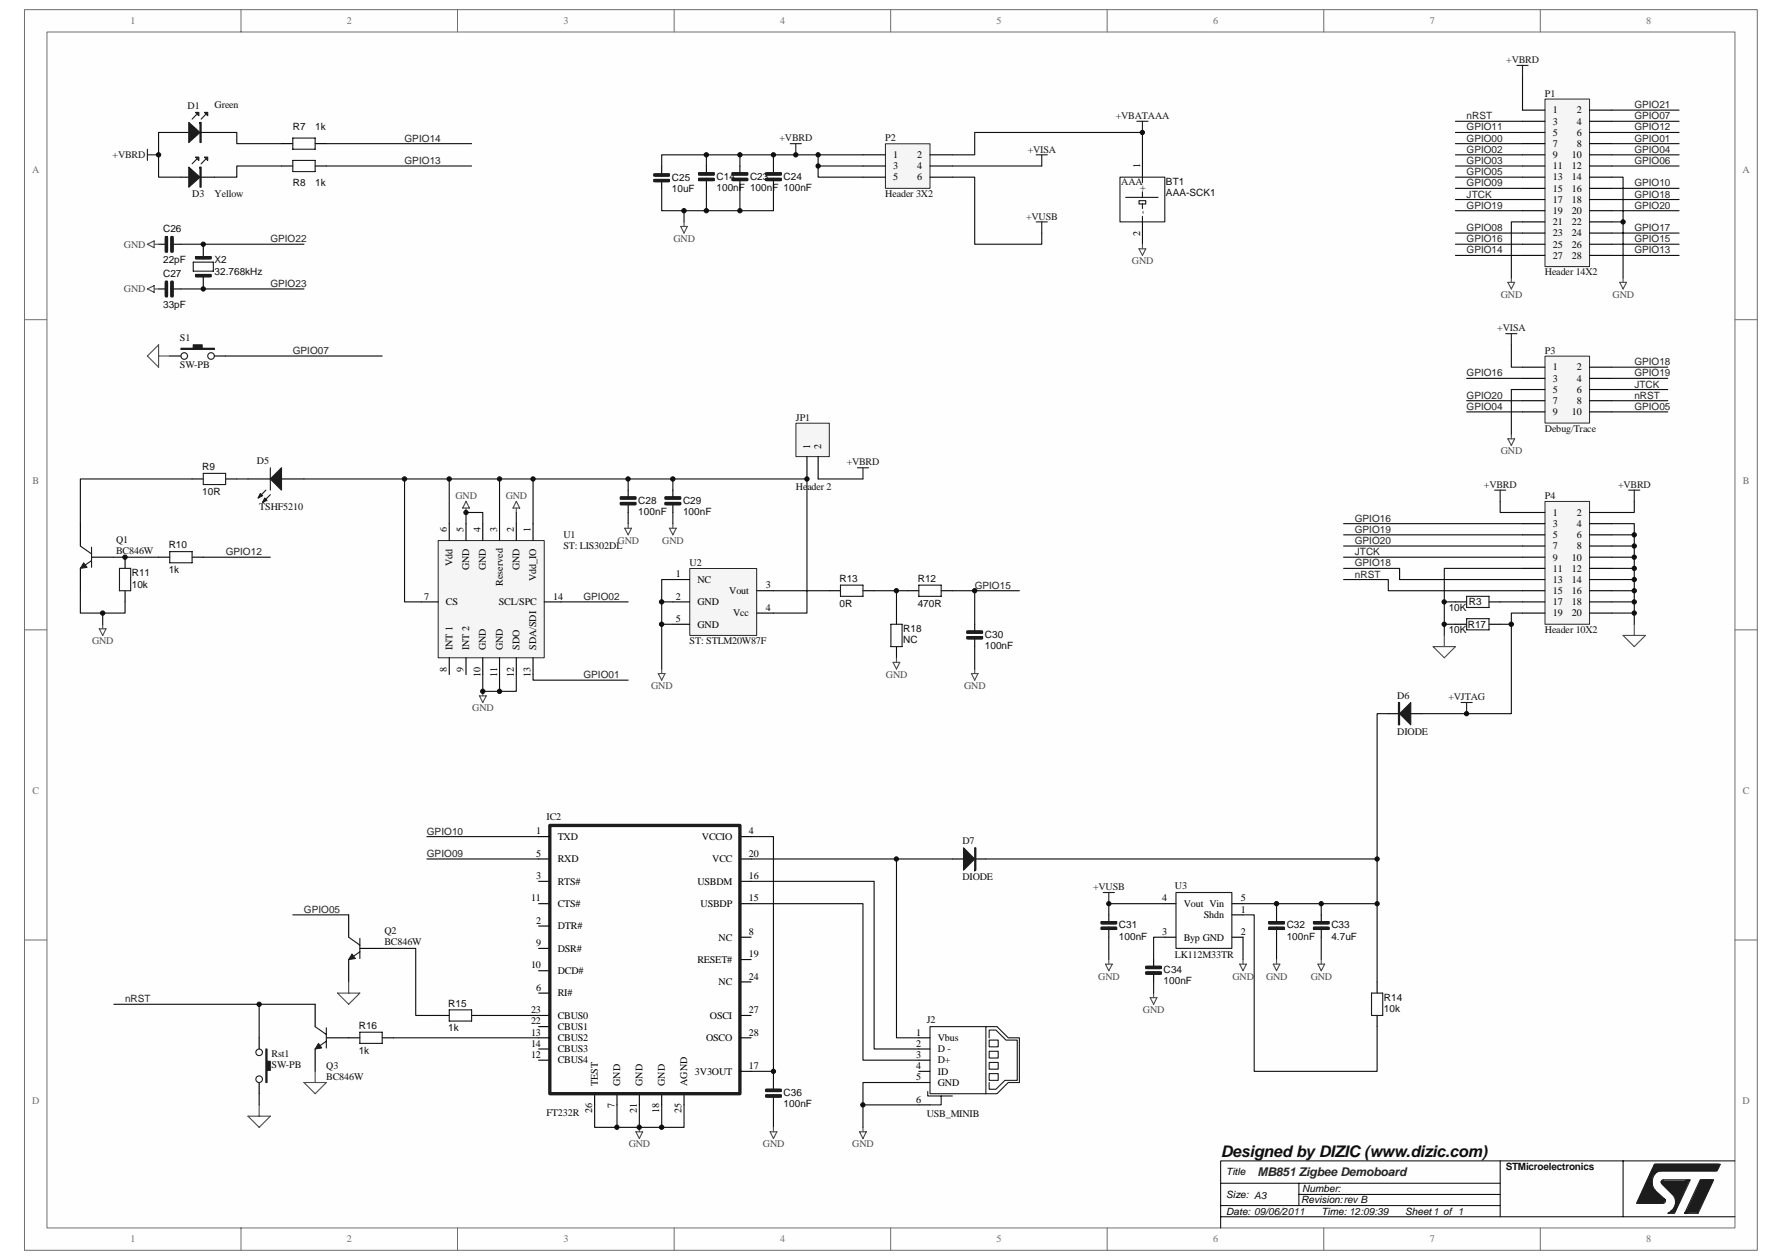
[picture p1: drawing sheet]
<svg xmlns="http://www.w3.org/2000/svg" width="297mm" height="210mm" viewBox="0 0 297 210" stroke-linecap="round" stroke-linejoin="round" font-family="sans-serif">
<path d="M4.1 1.6h288.8v206.8h-288.8z" fill="#fefefe"/>
<path d="M4.1 1.6h288.8v206.8h-288.8z" fill="none" stroke="#6e6e6e" stroke-width=".17"/>
<path d="M7.8 5.4h281.4v199.2h-281.4z" fill="#fefefe"/>
<g fill="none" stroke="#6e6e6e" stroke-width=".17">
<path d="M7.8 5.3h281.4v199.3h-281.4zM40.2 1.6v3.7M76.3 1.6v3.7M112.4 1.6v3.7M148.5 1.6v3.7M184.5 1.6v3.7M220.7 1.6v3.7M256.7 1.6v3.7M4.1 53.3h3.7M289.2 53.3h3.7M4.1 105h3.7M289.2 105h3.7"/>
<path d="M4.1 156.7h3.7M289.2 156.7h3.7M40.2 204.6v3.8M76.3 204.6v3.8M112.4 204.6v3.8M148.5 204.6v3.8M184.5 204.6v3.8M220.7 204.6v3.8M256.7 204.6v3.8"/>
</g>
<path d="M203.5 197.2h46.6M216.5 197.2v3.7M216.5 199.1h33.6M250.1 193.5v9.3M270.5 193.5v9.3M289.2 193.5h-85.7v11.1M203.5 200.9h46.6M203.5 202.8h85.7" fill="none" stroke="#000" stroke-width=".17"/>
<g fill="none" stroke="#1c1c1c" stroke-width=".19">
<path d="M32.8 19.1l-.8 .8M34.3 19.1l-.8 .8M27.6 39.4h.3v2.6h-.3zM28.5 39.4h.3v2.6h-.3zM32.8 26.5l-.8 .8M34.3 26.5l-.8 .8M48.8 23h3.7v1.9h-3.7zM48.8 26.7h3.7v1.9h-3.7zM109 29.9h2.6v.4h-2.6zM109 29h2.6v.3h-2.6zM116.4 28.8h2.7v.4h-2.7zM116.4 29.7h2.7v.4h-2.7z"/>
<path d="M122 28.8h2.6v.4h-2.6zM122 29.7h2.6v.4h-2.6zM127.6 28.8h2.6v.4h-2.6zM127.6 29.7h2.6v.4h-2.6zM27.6 46.9h.3v2.6h-.3zM28.5 46.9h.3v2.6h-.3zM32.2 43.7h3.4v1.5h-3.4zM32.6 45.7h2.6v.4h-2.6zM32.6 42.8h2.6v.3h-2.6zM32.8 42.9h2.2M32.8 45.9h2.2M33.9 42.6v.3"/>
<path d="M33.9 45.9v.4M275.8 198.3l1.8 1.7M275.9 198.3a1.93 1.93 0 0 1 1-3.2h9.3l.6-1.1h-11l-3 6.5h4.5a.38 .38 0 0 0 .3-.3 .38 .38 0 0 0-.2-.4M277.1 197.4l1.7 1.7a1.8 1.8 0 0 1-.3 2.7M277.1 197.3a.37 .37 0 0 1-.2-.4 .37 .37 0 0 1 .4-.3h4.4l-2.6 5.6h-1.1l.6-.4M281.2 196.6l-1 .6M281.6 196.6l-.2 .4v-.4l-.2 .2M278.9 201.8l.6-1.3h.2l-.6 1.3-.5 .2 .3-.3 .4-1 .6-.4-.8 1.7h-.7M280.8 202.2h2.2l2.6-5.6h-2.2l-2.6 5.6 .4-.4v.4M281.2 201.8l-.2 .4M282.8 201.8l.2 .4"/>
<circle cx="30.7" cy="59.3" r=".55"/>
<circle cx="35.2" cy="59.3" r=".55"/>
<circle cx="43.2" cy="175.4" r=".55"/>
<circle cx="43.2" cy="179.9" r=".55"/>
</g>
<g fill="none" stroke="#1c1c1c" stroke-width=".56">
<path d="M27.7 39.6v2.2M28.7 39.6v2.2M109.2 30.1h2.2M109.2 29.2h2.2M116.6 29h2.3M116.6 29.9h2.3M122.2 29h2.3M122.2 29.9h2.3M127.8 29h2.2M127.8 29.9h2.2M27.7 47.1v2.2M28.7 47.1v2.2"/>
<path d="M32.8 45.9h2.2M32.8 42.9h2.2M274.8 199.1l-.3 .5h1.3l-.8-.5-.2-1-.9 1.9h3l-1.7-1.1-.4-1.7-1.3 3M276.5 194.8l-.9 .7M277.3 197h3.9l-1.5 3.3h-.2v-.7l-.2-.4-2.2-2.2 .9 .4h2.6l-.7 1.8v.4l-.4-.7-1.1-1.2h1.8l-.3 1-1-.6h1M283.6 196.8h1.7l-2.5 5h-1.4zM283.6 197h1.1l-2 4.5h-.8l2.1-4.1h.3l-2 4.1M286 194.6h-10.2l.2-.4h10.4l-.4 .7h-10.4l-2.4 5.4h3.9l.2-.1v-.2l-1.7-1.5-.6-1h.2v-1.4l.4-.8 .5-.4"/>
</g>
<g fill="none" stroke="#0e0e0e" stroke-width=".19">
<path d="M30.2 22.1h-3.8v7.4h3.8M35.7 22.1h3.8v1.8h7.4M46.9 27.7h-7.4v1.8h-3.8M54.4 27.7h24.2M54.4 23.9h24.2M110.3 27.7v-1.9h18.6v1.9M110.3 31.4v3.7h13M114 35.1v1.9M117.7 25.8v1.9M117.7 31.4v3.7M123.3 31.4v3.7h5.6v-3.7M123.3 25.8v1.9"/>
<path d="M190.4 38.8v1.9M30.2 48.2h20.5M30.2 40.7h20.5M43.2 182.3v1.8"/>
</g>
<path d="M113.5 37.7h1.1l-.6 1.1zM114 37v.7M24.6 40.7l1.1-.5v1.1zM24.6 48.2l1.1-.6v1.1zM25.7 40.7h.7M25.7 48.2h.7M189.9 41.5h1.1l-.6 1.1zM190.4 40.7v.8M41.3 186h3.8l-1.9 1.9zM43.2 184.1v1.9" fill="none" stroke="#4c4c4c" stroke-width=".19"/>
<g fill="none" stroke="#000" stroke-width=".19">
<path d="M30.2 29.5h1.3M30.2 22.1h1.3M33.5 29.5h2.2M33.5 22.1h2.2M46.9 23.9h1.9M46.9 27.7h1.9M52.5 23.9h1.9M52.5 27.7h1.9M110.3 27.7v1.3M110.3 30.3v1.1M117.7 27.7v1.1M117.7 30.1v1.3"/>
<path d="M123.3 27.7v1.1M123.3 30.1v1.3M128.9 27.7v1.1M128.9 30.1v1.3M26.4 40.7h1.2M26.4 48.2h1.2M28.3 59.3h1.9M28.8 40.7h1.4M28.8 48.2h1.4M33.9 40.7v1.9M33.9 46.3v1.9M35.7 59.3h1.9"/>
<path d="M43.2 173v1.8M43.2 180.4v1.9"/>
</g>
<g fill="#1c1c1c" stroke="#1c1c1c" stroke-width=".19">
<path d="M31.5 27.9l1.8 1.6-1.8 1.7z"/>
<path d="M34.1 26.2h.5v.5z"/>
<path d="M32.6 26.2h.5v.5z"/>
<path d="M31.5 20.4l1.8 1.7-1.8 1.6z"/>
<path d="M34.1 18.7h.5v.6z"/>
<path d="M32.6 18.7h.5v.6z"/>
<path d="M44.3 174.8h.2v2.1h.6v1.5h-.6v2h-.2z" fill-rule="evenodd"/>
<path d="M30.2 58h2v-.5h1.5v.5h2v.2h-5.5z" fill-rule="evenodd"/>
<path d="M33.3 27.9h.2v3.3h-.2z" fill-rule="evenodd"/>
<path d="M33.3 20.4h.2v3.3h-.2z" fill-rule="evenodd"/>
</g>
<path d="M115 94.8h11.1v11.1h-11.1z" fill="#f5f5f5"/>
<path d="M115 94.7h11.1v11.2h-11.1z" fill="none" stroke="#262626" stroke-width=".17"/>
<path d="M112.2 96.6h2.8M126.1 98.4h2.8M112.2 100.3h2.8M112.2 104h2.8M126.1 102.2h2.8" fill="none" stroke="#000" stroke-width=".19"/>
<path d="M73.1 90.1h17.6v19.5h-17.6z" fill="#f5f5f5"/>
<path d="M73 90.1h17.7v19.5h-17.7z" fill="none" stroke="#262626" stroke-width=".17"/>
<g fill="none" stroke="#000" stroke-width=".19">
<path d="M74.9 87.3v2.8M77.7 87.3v2.8M80.5 87.3v2.8M83.3 87.3v2.8M86.1 87.3v2.8M88.9 87.3v2.8M70.2 100.3h2.8M74.9 109.6v2.8M77.7 109.6v2.8M80.5 109.6v2.8M83.3 109.6v2.8M86.1 109.6v2.8"/>
<path d="M88.9 109.6v2.8M90.7 100.3h2.8"/>
</g>
<path d="M77.7 83.5l.5 1.2h-1.1zM77.7 84.7v.7M86.1 83.5l.5 1.2h-1.1zM86.1 84.7v.7M79.9 116h1.1l-.5 1.1zM80.5 115.2v.8M109.7 112.2h1.1l-.5 1.1zM110.3 111.5v.7" fill="none" stroke="#4c4c4c" stroke-width=".19"/>
<path d="M77.7 87.3v-1.9h2.8v1.9M86.1 85.4v1.9M112.2 96.6h-1.9v14.9M80.5 112.4v2.8h2.8v-2.8M110.3 100.3h1.9M110.3 104h1.9" fill="none" stroke="#0e0e0e" stroke-width=".19"/>
<path d="M132.7 70.5h5.5v5.6h-5.5z" fill="#f5f5f5"/>
<path d="M132.7 70.5h5.5v5.6h-5.5z" fill="none" stroke="#262626" stroke-width=".17"/>
<path d="M134.5 76.1v3.7M136.4 76.1v3.7M104.7 81.7v1.1M104.7 84.1v1.3M112.2 81.7v1.1M112.2 84.1v1.3M151.3 98.4h1.9M156.9 98.4h1.8M162.5 104v1.2M162.5 106.5v1.3" fill="none" stroke="#000" stroke-width=".19"/>
<g fill="none" stroke="#0e0e0e" stroke-width=".19">
<path d="M242.6 22.1h11.2M242.6 23.9h11.2M242.6 25.8h11.2M242.6 29.5h11.2M242.6 31.4h11.2M242.6 33.3h11.2M242.6 35.1h11.2M242.6 38.8h11.2M268.7 29.5h1.8v7.5M268.7 37h1.8v9.3M268.7 22.1h11.2M268.7 23.9h11.2"/>
<path d="M268.7 25.8h11.2M268.7 31.4h11.2M268.7 33.3h11.2M268.7 35.1h11.2M268.7 38.8h11.2M268.7 20.2h11.2M268.7 27.7h11.2M37.6 59.3h26.1M242.6 40.7h11.2M242.6 42.6h11.2M268.7 40.7h11.2M268.7 42.6h11.2"/>
<path d="M74.9 79.8h-7.5v20.5h2.8M88.9 79.8h45.6v22.4h-5.6M104.7 79.8v1.9M112.2 79.8v1.9M136.4 79.8h7.4M104.7 85.4v1.9M112.2 85.4v1.9M128.9 98.4h9.3M158.7 98.4h3.8v5.6M162.5 98.4h7.4M93.5 100.3h11.2M162.5 107.8v3.7"/>
</g>
<path d="M103.4 82.8h2.6v.4h-2.6zM103.4 83.7h2.6v.4h-2.6zM110.8 82.8h2.7v.4h-2.7zM110.8 83.7h2.7v.4h-2.7zM153.2 97.5h3.7v1.9h-3.7zM161.2 105.2h2.6v.3h-2.6zM161.2 106.1h2.6v.4h-2.6z" fill="none" stroke="#1c1c1c" stroke-width=".19"/>
<path d="M103.6 83h2.2M103.6 83.9h2.2M111 83h2.3M111 83.9h2.3M161.4 105.3h2.2M161.4 106.3h2.2" fill="none" stroke="#1c1c1c" stroke-width=".56"/>
<path d="M26.4 57.5v3.7l-1.8-1.9zM26.4 59.3h1.9M251.4 47.1h1.1l-.6 1.1zM251.9 46.3v.8M270 47.1h1.1l-.6 1.1zM270.5 46.3v.8M104.1 88h1.2l-.6 1.1zM104.7 87.3v.7M111.6 88h1.1l-.5 1.1zM112.2 87.3v.7M161.9 112.2h1.1l-.5 1.1zM162.5 111.5v.7" fill="none" stroke="#4c4c4c" stroke-width=".19"/>
<path d="M257.6 59.4h7.4v11.1h-7.4z" fill="#f5f5f5"/>
<path d="M257.5 59.4h7.5v11.1h-7.5z" fill="none" stroke="#262626" stroke-width=".17"/>
<g fill="none" stroke="#000" stroke-width=".19">
<path d="M190.4 27.7v1.8M190.4 37v1.8M253.8 61.2h3.7M253.8 63.1h3.7M253.8 64.9h3.7M253.8 66.8h3.7M253.8 68.6h3.7M265 61.2h3.7M265 63.1h3.7M265 64.9h3.7M265 66.8h3.7M265 68.6h3.7"/>
<path d="M153.2 173h1.8M153.2 174.8h1.8M153.2 176.7h1.8M153.2 178.5h1.8M128.9 180.4v1.1M128.9 182.8v1.3M153.2 180.4h1.8M153.2 184.1h1.8"/>
</g>
<path d="M251.4 73.1h1.1l-.6 1.1zM251.9 72.4v.7M106 188.6h1.1l-.5 1.1zM106.6 187.9v.7M143.3 188.6h1.1l-.6 1.1zM143.8 187.9v.7" fill="none" stroke="#4c4c4c" stroke-width=".19"/>
<g fill="none" stroke="#0e0e0e" stroke-width=".19">
<path d="M242.6 20.2h11.2M242.6 27.7h11.2M253.8 37h-1.9v9.3M251.9 57.5v3.7h1.9M244.5 68.6h9.3M244.5 66.8h9.3M244.5 63.1h9.3M253.8 64.9h-1.9v7.5M268.7 64.9h9.3M268.7 68.6h9.3M268.7 66.8h9.3M268.7 63.1h9.3"/>
<path d="M268.7 61.2h9.3M71.2 139.4h18.6M71.2 143.2h18.6M125.2 146.9h20.5v27.9h7.5M125.2 178.5h3.7v1.9M102.8 184.1v3.8h7.5v-3.8M128.9 184.1v3.8"/>
</g>
<g fill="none" stroke="#1c1c1c" stroke-width=".19">
<path d="M252.9 10.9h1.8M253.8 10.9v1.9M186.7 29.5h7.5v7.5h-7.5zM187.6 32.9h5.4M189.5 20.2h1.9M189.9 33.4h1.1v.6h-1.1zM190.4 20.2v1.9M190.4 29.5v1M190.4 32v.9M190.4 34v.8M190.4 36v1M155 171.1h9.3v11.2h-9.3z"/>
<path d="M164.3 171.1h1.9l1.9 1.9h1.8v7.4h-1.8l-1.9 1.9h-1.9M164.9 173.3h1.5v1.2h-1.5zM164.9 175.2h1.5v1.1h-1.5zM164.9 177.1h1.5v1.1h-1.5zM164.9 178.9h1.5v1.1h-1.5zM164.9 173v-1.3h1.1l1.7 1.6h1.9v6.7h-2.1l-1.5 1.5h-1.1v-1.1M127.6 181.5h2.6v.4h-2.6zM127.6 182.5h2.6v.3h-2.6zM154.6 181.9v.7h2.3M158.7 182.6h-1.8v1.5h-1.9"/>
</g>
<path d="M127.8 181.7h2.2M127.8 182.6h2.2" fill="none" stroke="#1c1c1c" stroke-width=".56"/>
<path d="M147.6 24h7.4v7.4h-7.4z" fill="#f5f5f5"/>
<path d="M147.6 24h7.4v7.4h-7.4z" fill="none" stroke="#262626" stroke-width=".17"/>
<g fill="none" stroke="#000" stroke-width=".19">
<path d="M143.8 25.8h3.8M143.8 27.7h3.8M143.8 29.5h3.8M155 25.8h3.7M155 27.7h3.7M155 29.5h3.7M184.8 152.5v1.1M184.8 154.9v1.3M192.3 159.9v1.1M212.8 152.5v1.1M212.8 154.9v1.3M220.2 152.5v1.1"/>
<path d="M220.2 154.9v1.3M58.1 173h1.9M63.7 173h1.9M73 169.2h1.9M78.6 169.2h1.9M192.3 162.3v1.3"/>
</g>
<g fill="none" stroke="#0e0e0e" stroke-width=".19">
<path d="M253.8 12.8v5.6M268.7 18.4h11.2M128.9 25.8h7.5v3.7h7.4M136.4 25.8h7.4M136.4 27.7h7.4M158.7 25.8h3.8v-3.7h27.9v5.6M158.7 29.5h3.8v11.2h11.1v-1.9M158.7 27.7h14.9M83.3 79.8h5.6v7.5M74.9 87.3v-7.5h8.4v7.5M88.9 112.4v.9h15.8M125.2 139.4h3.7v39.1"/>
<path d="M125.2 150.6h18.6v26.1h9.4M184.8 156.2v3.7M194.2 150.6h-9.4v1.9M194.2 156.2h-1.9v3.7M207.2 156.2v3.7M212.8 156.2v3.7M220.2 156.2v3.7M65.6 173h24.2M80.5 169.2h9.3M192.3 163.6v1.9M99.1 184.1v3.8h3.7M114 184.1v3.8h-3.7"/>
</g>
<g fill="none" stroke="#1c1c1c" stroke-width=".19">
<path d="M24.6 25.8h1.8M24.6 24.9v1.8M131.7 23.9h1.9M132.6 23.9v1.9M172.7 25.8h1.9M172.7 37h1.9M173.6 25.8v1.9M173.6 37v1.8M251 55.6h1.9M251.9 55.6v1.9M142.9 78h1.9M143.8 78v1.8"/>
<path d="M183.5 153.6h2.6v.4h-2.6zM183.5 154.5h2.6v.4h-2.6zM183.9 148.7h1.9M184.8 148.7v1.9M211.5 153.6h2.6v.4h-2.6zM211.5 154.5h2.6v.4h-2.6zM218.9 153.6h2.6v.4h-2.6zM218.9 154.5h2.6v.4h-2.6zM60 172h3.7v1.9h-3.7zM74.9 168.3h3.7v1.9h-3.7zM191 161h2.6v.4h-2.6zM191 162h2.6v.3h-2.6z"/>
</g>
<path d="M183.7 153.8h2.2M183.7 154.7h2.2M211.7 153.8h2.2M211.7 154.7h2.2M219.1 153.8h2.3M219.1 154.7h2.3M191.2 161.2h2.2M191.2 162.2h2.2" fill="none" stroke="#1c1c1c" stroke-width=".56"/>
<path d="M184.8 159.9v.8M207.2 159.9v.8M212.8 159.9v.8M220.2 159.9v.8M184.3 160.7h1.1l-.6 1.1zM191.7 166.3h1.1l-.5 1.1zM192.3 165.5v.8M206.6 160.7h1.1l-.5 1.1zM212.2 160.7h1.1l-.5 1.1zM219.7 160.7h1.1l-.6 1.1zM128.4 188.6h1.1l-.6 1.1zM128.9 187.9v.7" fill="none" stroke="#4c4c4c" stroke-width=".19"/>
<path d="M257.6 16.5h7.4v27.9h-7.4z" fill="#f5f5f5"/>
<path d="M257.5 16.5h7.5v27.9h-7.5z" fill="none" stroke="#262626" stroke-width=".17"/>
<g fill="none" stroke="#000" stroke-width=".19">
<path d="M253.8 18.4h3.7M265 18.4h3.7M253.8 20.2h3.7M253.8 22.1h3.7M253.8 23.9h3.7M253.8 25.8h3.7M253.8 27.7h3.7M253.8 29.5h3.7M253.8 31.4h3.7M253.8 33.3h3.7M253.8 35.1h3.7M253.8 37h3.7"/>
<path d="M253.8 38.8h3.7M265 20.2h3.7M265 22.1h3.7M265 23.9h3.7M265 25.8h3.7M265 27.7h3.7M265 29.5h3.7M265 31.4h3.7M265 33.3h3.7M265 35.1h3.7M265 37h3.7M265 38.8h3.7"/>
<path d="M253.8 40.7h3.7M253.8 42.6h3.7M265 40.7h3.7M265 42.6h3.7M32 79.8h1.9M37.6 79.8h1.9M41.3 79.8h3.8M46.9 79.8h3.8M13.4 87.3v3.7M13.4 94.7v3.7M15.3 92.9h3.7M20.8 92.9v1.8"/>
<path d="M20.8 98.4v1.9M26.4 92.9h1.9M32 92.9h1.9M231.4 118.9h1.9M235.2 118.9h1.8M242.6 100.3h1.9M242.6 104h1.9M248.2 100.3h1.9M248.2 104h1.9M158.7 143.2h1.9M162.5 143.2h1.8M194.2 156.2h1.8"/>
<path d="M194.2 150.6h1.8M205.3 156.2h1.9M205.3 150.6h1.9M205.3 152.5h1.9"/>
</g>
<g fill="none" stroke="#0e0e0e" stroke-width=".19">
<path d="M32 79.8h-18.6v7.5M39.5 79.8h1.8M50.7 79.8h16.7M13.4 98.4v3.8h7.4v-1.9M19 92.9h7.4M33.9 92.9h11.2M224 94.7h9.3v1.9h20.5M224 96.6h7.4v1.8h22.4M224 92.9h29.8M224 87.3h29.8M224 91h29.8M224 89.1h29.8"/>
<path d="M250.1 83.5v1.9h3.7M253.8 94.7h-13.1v11.2M268.7 87.3h3.7v16.7M268.7 92.9h3.7M268.7 91h3.7M268.7 89.1h3.7M268.7 94.7h3.7M268.7 96.6h3.7M268.7 98.4h3.7M272.4 83.5v1.9h-3.7M17.1 102.2v1.8M86.1 112.4v2.8h-2.8"/>
<path d="M231.4 118.9h-1.9v24.3M240.7 100.3h1.9M240.7 104h1.9M250.1 100.3h3.7M268.7 100.3h3.7M268.7 102.2h3.7M48.8 152.5h9.3M125.2 143.2h33.5M149.4 143.2v29.8h3.8M207.2 150.6h13v1.9M212.8 150.6v1.9M19 167.4h33.5"/>
<path d="M106.6 184.1v3.8M143.8 184.1v3.8M153.2 180.4h-9.4v3.7h9.4"/>
</g>
<g fill="#1c1c1c" stroke="#1c1c1c" stroke-width=".19">
<path d="M45.1 79.8l1.8-1.8v3.7z"/>
<path d="M43.4 82.3l.4 .3-.8 .4z"/>
<path d="M44.1 83l.4 .4-.7 .3z"/>
<path d="M233.3 118.9l1.9-1.8v3.7z"/>
<path d="M160.6 141.3l1.9 1.9-1.9 1.8z"/>
<path d="M162.5 141.3v3.7h.2v-3.7z" fill-rule="evenodd"/>
</g>
<g fill="none" stroke="#1c1c1c" stroke-width=".19">
<path d="M33.9 78.9h3.7v1.9h-3.7zM45.1 78v3.7M13.4 91l1.9 1.3M15.3 93.4l-1.9 1.3M15.3 91.2v3.4M19.9 94.7h1.9v3.7h-1.9zM28.3 91.9h3.7v1.9h-3.7zM44.3 81.7l-1.3 1.3M45.1 82.4l-1.3 1.3M244.5 99.4h3.7v1.8h-3.7zM271.5 81.7h1.8M272.4 81.7v1.8"/>
<path d="M233.1 117.1h.2v3.7h-.2zM233.2 117.1v3.7M243.5 117.1h1.9M244.5 103.1h3.7v1.9h-3.7zM244.5 117.1v1.8M196 148.7h9.3v9.4h-9.3z"/>
</g>
<path d="M13.9 93.8l.6 .8-1.1 .1z" fill="#1c1c1c" stroke="#1c1c1c" stroke-width=".17"/>
<path d="M16.5 104.8h1.2l-.6 1.1zM17.1 104v.8M238.9 107.8h3.7l-1.9 1.8zM240.7 105.9v1.9M270.5 105.9h3.8l-1.9 1.9zM272.4 104v1.9" fill="none" stroke="#4c4c4c" stroke-width=".19"/>
<path d="M257.6 83.6h7.4v20.4h-7.4z" fill="#f5f5f5"/>
<path d="M257.5 83.6h7.5v20.4h-7.5z" fill="none" stroke="#262626" stroke-width=".17"/>
<g fill="none" stroke="#000" stroke-width=".19">
<path d="M138.2 98.4h1.9M143.8 98.4h1.9M253.8 85.4h3.7M253.8 87.3h3.7M253.8 89.1h3.7M253.8 91h3.7M253.8 92.9h3.7M253.8 94.7h3.7M253.8 96.6h3.7M253.8 98.4h3.7M265 85.4h3.7M265 87.3h3.7"/>
<path d="M265 89.1h3.7M265 91h3.7M265 92.9h3.7M265 94.7h3.7M265 96.6h3.7M265 98.4h3.7M149.4 102.2v1.8M149.4 107.8v1.8M253.8 100.3h3.7M253.8 102.2h3.7M265 100.3h3.7M265 102.2h3.7"/>
<path d="M89.8 139.4h1.8M123.3 139.4h1.9M58.1 152.5v3.7M58.1 159.9v3.7M60 158.1h3.7M89.8 143.2h1.8M89.8 146.9h1.8M89.8 150.6h1.8M89.8 158.1h1.8M89.8 154.3h1.8M123.3 143.2h1.9M123.3 146.9h1.9"/>
<path d="M123.3 150.6h1.9M123.3 156.2h1.9M123.3 159.9h1.9M52.5 167.4v3.7M52.5 174.8v3.7M54.4 173h3.7M89.8 169.2h1.8M89.8 176.7h1.8M89.8 174.8h1.8M89.8 171.1h1.8M89.8 165.5h1.8M89.8 161.8h1.8"/>
<path d="M89.8 173h1.8M123.3 163.6h1.9M123.3 169.2h1.9M123.3 173h1.9M123.3 178.5h1.9M229.5 163.6v1.9M229.5 169.2v1.9M99.1 182.3v1.8M102.8 182.3v1.8M106.6 182.3v1.8M110.3 182.3v1.8M114 182.3v1.8"/>
</g>
<path d="M140.1 97.5h3.7v1.9h-3.7zM249.1 81.7h1.9M250.1 81.7v1.8M148.5 104h1.9v3.8h-1.9zM58.1 156.2l1.9 1.3M60 158.6l-1.9 1.3M60 156.4v3.3M52.5 171.1l1.9 1.3M54.4 173.5l-1.9 1.3M54.4 171.3v3.3M228.6 165.5h1.9v3.7h-1.9z" fill="none" stroke="#1c1c1c" stroke-width=".19"/>
<path d="M145.7 98.4h5.6M149.4 98.4v3.8M251.9 104v14.9h-14.9M253.8 102.2h-1.9v1.8h-1.8M63.7 158.1h5.6v11.1h3.7M164.3 143.2h65.2v20.4M207.2 152.5h1.9v26h20.4v-7.4M220.2 150.6h9.3M43.2 167.4v5.6" fill="none" stroke="#0e0e0e" stroke-width=".19"/>
<path d="M91.6 137.6h31.7v44.7h-31.7z" fill="none" stroke="#1c1c1c" stroke-width=".56"/>
<g fill="#1c1c1c" stroke="#1c1c1c" stroke-width=".17">
<path d="M58.7 159l.5 .7-1.1 .2z"/>
<path d="M53.1 173.9l.5 .7-1.1 .2z"/>
</g>
<path d="M148.9 110.4h1.1l-.6 1.1zM149.4 109.6v.8M52.5 178.5v1.9M56.3 165.5h3.7l-1.9 1.9zM58.1 163.6v1.9M50.7 180.4h3.7l-1.9 1.9z" fill="none" stroke="#4c4c4c" stroke-width=".19"/>
<g fill="#0e0e0e" stroke="#0e0e0e" stroke-width=".17">
<circle cx="17.1" cy="102.2" r=".37"/>
<circle cx="20.8" cy="92.9" r=".37"/>
<circle cx="26.4" cy="25.8" r=".36"/>
<circle cx="33.9" cy="48.2" r=".36"/>
<circle cx="33.9" cy="40.7" r=".36"/>
<circle cx="43.2" cy="167.4" r=".36"/>
<circle cx="67.4" cy="79.8" r=".37"/>
<circle cx="74.9" cy="79.8" r=".36"/>
<circle cx="77.7" cy="85.4" r=".36"/>
<circle cx="80.5" cy="115.2" r=".36"/>
<circle cx="83.3" cy="115.2" r=".36"/>
<circle cx="83.3" cy="79.8" r=".36"/>
<circle cx="88.9" cy="79.8" r=".36"/>
<circle cx="102.8" cy="187.9" r=".36"/>
<circle cx="104.7" cy="79.8" r=".36"/>
<circle cx="106.6" cy="187.9" r=".36"/>
<circle cx="110.3" cy="187.9" r=".37"/>
<circle cx="110.3" cy="104" r=".37"/>
<circle cx="110.3" cy="100.3" r=".37"/>
<circle cx="112.2" cy="79.8" r=".37"/>
<circle cx="114" cy="35.1" r=".37"/>
<circle cx="117.7" cy="35.1" r=".36"/>
<circle cx="117.7" cy="25.8" r=".36"/>
<circle cx="123.3" cy="35.1" r=".36"/>
<circle cx="123.3" cy="25.8" r=".36"/>
<circle cx="128.9" cy="178.5" r=".36"/>
<circle cx="128.9" cy="25.8" r=".36"/>
<circle cx="132.6" cy="25.8" r=".36"/>
<circle cx="134.5" cy="79.8" r=".36"/>
<circle cx="136.4" cy="27.7" r=".36"/>
<circle cx="136.4" cy="25.8" r=".36"/>
<circle cx="143.8" cy="184.1" r=".36"/>
<circle cx="149.4" cy="143.2" r=".36"/>
<circle cx="149.4" cy="98.4" r=".36"/>
<circle cx="162.5" cy="98.4" r=".36"/>
<circle cx="184.8" cy="150.6" r=".36"/>
<circle cx="190.4" cy="22.1" r=".36"/>
<circle cx="212.8" cy="150.6" r=".36"/>
<circle cx="220.2" cy="150.6" r=".36"/>
<circle cx="229.6" cy="150.6" r=".36"/>
<circle cx="229.6" cy="143.2" r=".36"/>
<circle cx="240.7" cy="104" r=".36"/>
<circle cx="240.7" cy="100.3" r=".36"/>
<circle cx="244.5" cy="118.9" r=".36"/>
<circle cx="251.9" cy="104" r=".37"/>
<circle cx="270.5" cy="37" r=".36"/>
<circle cx="272.4" cy="102.2" r=".36"/>
<circle cx="272.4" cy="100.3" r=".36"/>
<circle cx="272.4" cy="98.4" r=".36"/>
<circle cx="272.4" cy="96.6" r=".36"/>
<circle cx="272.4" cy="94.7" r=".36"/>
<circle cx="272.4" cy="92.9" r=".36"/>
<circle cx="272.4" cy="91" r=".36"/>
<circle cx="272.4" cy="89.1" r=".36"/>
</g>
<text font-size="2.7" fill="#0e0e0e" x="203.5" y="192.9">Designed by DIZIC (www.dizic.com)</text>
<text font-size="2" fill="#262626" x="209.6" y="196">MB851 Zigbee Demoboard</text>
<g font-size="1.7" fill="#706f64">
<text x="21.7" y="4">1</text>
<text x="57.8" y="4">2</text>
<text x="93.9" y="4">3</text>
<text x="130" y="4">4</text>
<text x="166.1" y="4">5</text>
<text x="202.2" y="4">6</text>
<text x="238.3" y="4">7</text>
<text x="274.4" y="4">8</text>
<text x="5.4" y="28.9">A</text>
<text x="290.5" y="28.9">A</text>
<text x="5.4" y="80.6">B</text>
<text x="290.5" y="80.6">B</text>
<text x="5.4" y="132.3">C</text>
<text x="290.5" y="132.3">C</text>
<text x="5.4" y="184">D</text>
<text x="290.5" y="184">D</text>
<text x="21.7" y="207">1</text>
<text x="57.8" y="207">2</text>
<text x="93.9" y="207">3</text>
<text x="130" y="207">4</text>
<text x="166.1" y="207">5</text>
<text x="202.2" y="207">6</text>
<text x="238.3" y="207">7</text>
<text x="274.4" y="207">8</text>
</g>
<g font-size="1.7" fill="#1c1c1c">
<text x="251.1" y="10.5">+VBRD</text>
<text x="129.9" y="23.6">+VBRD</text>
<text x="186" y="19.8">+VBATAAA</text>
<text x="18.8" y="26.4">+VBRD</text>
<text x="171.3" y="25.4">+VISA</text>
<text x="186.9" y="30.8">AAA</text>
<text x="171" y="36.6">+VUSB</text>
<text x="249.6" y="55.2">+VISA</text>
<text x="141.1" y="77.6">+VBRD</text>
<text x="247.4" y="81.3">+VBRD</text>
<text x="269.7" y="81.3">+VBRD</text>
<text x="241.4" y="116.7">+VJTAG</text>
<text x="182.2" y="148.4">+VUSB</text>
</g>
<g font-size="1.7" fill="#0e0e0e">
<text x="35.8" y="18">Green</text>
<text x="257.5" y="16.1">P1</text>
<text x="31.3" y="18.2">D1</text>
<text x="48.8" y="21.7">R7</text>
<text x="52.5" y="21.7">1k</text>
<text x="147.6" y="23.6">P2</text>
<text x="119.4" y="29.9">C14</text>
<text x="125" y="29.9">C23</text>
<text x="130.6" y="29.9">C24</text>
<text x="32" y="32.9">D3</text>
<text x="35.8" y="32.9">Yellow</text>
<text x="48.8" y="31.1">R8</text>
<text x="52.5" y="31.1">1k</text>
<text x="112" y="30.1">C25</text>
<text x="112" y="32">10uF</text>
<text x="119.4" y="31.8">100nF 100nF 100nF</text>
<text x="147.6" y="32.9">Header 3X2</text>
<text x="194.3" y="30.9">BT1</text>
<text x="194.3" y="32.7">AAA-SCK1</text>
<text x="27.2" y="38.7">C26</text>
<text x="27.2" y="43.9">22pF</text>
<text x="27.2" y="46.1">C27</text>
<text x="35.8" y="43.9">X2</text>
<text x="35.8" y="45.8">32.768kHz</text>
<text x="257.5" y="45.9">Header 14X2</text>
<text x="27.2" y="51.4">33pF</text>
<text x="30" y="56.9">S1</text>
<text x="257.5" y="58.9">P3</text>
<text x="30" y="61.4">SW-PB</text>
<text x="132.7" y="70.1">JP1</text>
<text x="257.5" y="72">Debug/Trace</text>
<text x="42.8" y="77.4">D5</text>
<text x="33.7" y="78.4">R9</text>
<text x="33.7" y="82.5">10R</text>
<text x="106.4" y="83.9">C28</text>
<text x="113.9" y="83.9">C29</text>
<text x="132.7" y="81.7">Header 2</text>
<text x="257.5" y="83.2">P4</text>
<text x="43.2" y="85">TSHF5210</text>
<text x="93.9" y="89.7">U1</text>
<text x="106.4" y="85.8">100nF</text>
<text x="113.9" y="85.8">100nF</text>
<text x="19.4" y="90.4">Q1</text>
<text x="19.4" y="92.3">BC846W</text>
<text x="28.1" y="91.4">R10</text>
<text x="28.1" y="95.5">1k</text>
<text x="93.9" y="91.5">ST: LIS302DL</text>
<text x="115" y="94.3">U2</text>
<text x="22" y="96.1">R11</text>
<text x="22" y="97.9">10k</text>
<text x="139.9" y="97">R13</text>
<text x="139.9" y="101.1">0R</text>
<text x="153" y="97">R12</text>
<text x="153" y="101.1">470R</text>
<text x="241.5" y="101.8">10K</text>
<text x="244.9" y="100.9">R3</text>
<text x="115" y="107.4">ST: STLM20W87F</text>
<text x="150.6" y="105.4">R18</text>
<text x="150.6" y="107.2">NC</text>
<text x="164.2" y="106.3">C30</text>
<text x="241.5" y="105.6">10K</text>
<text x="244.7" y="104.6">R17</text>
<text x="257.5" y="105.5">Header 10X2</text>
<text x="164.2" y="108.2">100nF</text>
<text x="232.9" y="116.5">D6</text>
<text x="232.9" y="122.5">DIODE</text>
<text x="91.1" y="136.6">IC2</text>
<text x="160.4" y="140.7">D7</text>
<text x="160.4" y="146.7">DIODE</text>
<text x="195.8" y="148.2">U3</text>
<text x="64.1" y="155.6">Q2</text>
<text x="186.5" y="154.7">C31</text>
<text x="214.5" y="154.7">C32</text>
<text x="221.9" y="154.7">C33</text>
<text x="64.1" y="157.5">BC846W</text>
<text x="186.5" y="156.6">100nF</text>
<text x="195.8" y="159.7">LK112M33TR</text>
<text x="214.5" y="156.6">100nF</text>
<text x="221.9" y="156.6">4.7uF</text>
<text x="74.7" y="167.8">R15</text>
<text x="194" y="162.2">C34</text>
<text x="194" y="164">100nF</text>
<text x="230.7" y="166.8">R14</text>
<text x="59.8" y="171.5">R16</text>
<text x="74.7" y="171.9">1k</text>
<text x="154.5" y="170.5">J2</text>
<text x="230.7" y="168.7">10k</text>
<text x="45.3" y="176.1">Rst1</text>
<text x="45.3" y="178">SW-PB</text>
<text x="54.4" y="178.2">Q3</text>
<text x="59.8" y="175.6">1k</text>
<text x="54.4" y="180">BC846W</text>
<text x="91.1" y="186">FT232R</text>
<text x="130.6" y="182.7">C36</text>
<text x="130.6" y="184.5">100nF</text>
<text x="154.5" y="186.2">USB_MINIB</text>
<text x="251" y="194.9">STMicroelectronics</text>
</g>
<g font-size="1.7" fill="#262626">
<text x="67.4" y="23.6">GPIO14</text>
<text x="244.5" y="21.7">GPIO11</text>
<text x="244.5" y="23.6">GPIO00</text>
<text x="244.5" y="19.9">nRST</text>
<text x="272.4" y="21.7">GPIO12</text>
<text x="272.4" y="23.6">GPIO01</text>
<text x="272.4" y="19.9">GPIO07</text>
<text x="272.4" y="18">GPIO21</text>
<text x="67.4" y="27.3">GPIO13</text>
<text x="244.5" y="29.2">GPIO05</text>
<text x="244.5" y="25.5">GPIO02</text>
<text x="244.5" y="27.3">GPIO03</text>
<text x="272.4" y="27.3">GPIO06</text>
<text x="272.4" y="25.5">GPIO04</text>
<text x="244.5" y="34.8">GPIO19</text>
<text x="244.5" y="31.1">GPIO09</text>
<text x="244.5" y="32.9">JTCK</text>
<text x="272.4" y="31.1">GPIO10</text>
<text x="272.4" y="34.8">GPIO20</text>
<text x="272.4" y="32.9">GPIO18</text>
<text x="45.1" y="40.4">GPIO22</text>
<text x="244.5" y="40.4">GPIO16</text>
<text x="244.5" y="38.5">GPIO08</text>
<text x="272.4" y="40.4">GPIO15</text>
<text x="272.4" y="38.5">GPIO17</text>
<text x="45.1" y="47.8">GPIO23</text>
<text x="244.5" y="42.2">GPIO14</text>
<text x="272.4" y="42.2">GPIO13</text>
<text x="48.8" y="59">GPIO07</text>
<text x="244.5" y="62.7">GPIO16</text>
<text x="272.4" y="64.6">JTCK</text>
<text x="272.4" y="60.9">GPIO18</text>
<text x="272.4" y="62.7">GPIO19</text>
<text x="244.5" y="66.4">GPIO20</text>
<text x="244.5" y="68.3">GPIO04</text>
<text x="272.4" y="68.3">GPIO05</text>
<text x="272.4" y="66.4">nRST</text>
<text x="225.8" y="88.8">GPIO19</text>
<text x="225.8" y="86.9">GPIO16</text>
<text x="37.6" y="92.5">GPIO12</text>
<text x="225.8" y="92.5">JTCK</text>
<text x="225.8" y="94.4">GPIO18</text>
<text x="225.8" y="90.7">GPIO20</text>
<text x="97.3" y="100">GPIO02</text>
<text x="162.5" y="98.1">GPIO15</text>
<text x="225.8" y="96.2">nRST</text>
<text x="97.3" y="113">GPIO01</text>
<text x="71.2" y="139.1">GPIO10</text>
<text x="71.2" y="142.8">GPIO09</text>
<text x="50.7" y="152.1">GPIO05</text>
<text x="20.8" y="167">nRST</text>
</g>
<g font-size="1.7">
<text x="258.8" y="18.9">1</text>
<text x="258.8" y="20.8">3</text>
<text x="258.8" y="22.6">5</text>
<text x="262.8" y="18.9">2</text>
<text x="262.8" y="20.8">4</text>
<text x="262.8" y="22.6">6</text>
<text x="148.9" y="26.4">1</text>
<text x="148.9" y="28.2">3</text>
<text x="152.9" y="26.4">2</text>
<text x="152.9" y="28.2">4</text>
<text x="190" y="28" transform="rotate(-90 190 28)">1</text>
<text x="258.8" y="24.5">7</text>
<text x="258.8" y="26.4">9</text>
<text x="258.8" y="28.2">11</text>
<text x="262" y="26.4">10</text>
<text x="262" y="28.2">12</text>
<text x="262.8" y="24.5">8</text>
<text x="148.9" y="30.1">5</text>
<text x="152.9" y="30.1">6</text>
<text x="191" y="35.7" transform="rotate(-90 191 35.7)">-</text>
<text x="191" y="31.8" transform="rotate(-90 191 31.8)">+</text>
<text x="258.8" y="30.1">13</text>
<text x="258.8" y="31.9">15</text>
<text x="258.8" y="33.8">17</text>
<text x="258.8" y="35.7">19</text>
<text x="262" y="30.1">14</text>
<text x="262" y="31.9">16</text>
<text x="262" y="33.8">18</text>
<text x="262" y="35.7">20</text>
<text x="190" y="39.3" transform="rotate(-90 190 39.3)">2</text>
<text x="258.8" y="37.5">21</text>
<text x="258.8" y="39.4">23</text>
<text x="258.8" y="41.3">25</text>
<text x="262" y="37.5">22</text>
<text x="262" y="39.4">24</text>
<text x="262" y="41.3">26</text>
<text x="258.8" y="43.1">27</text>
<text x="262" y="43.1">28</text>
<text x="258.8" y="61.7">1</text>
<text x="258.8" y="63.6">3</text>
<text x="258.8" y="65.5">5</text>
<text x="262.8" y="61.7">2</text>
<text x="262.8" y="63.6">4</text>
<text x="262.8" y="65.5">6</text>
<text x="258.8" y="67.3">7</text>
<text x="258.8" y="69.2">9</text>
<text x="262" y="69.2">10</text>
<text x="262.8" y="67.3">8</text>
<text x="135" y="74.8" transform="rotate(-90 135 74.8)">1</text>
<text x="136.9" y="74.8" transform="rotate(-90 136.9 74.8)">2</text>
<text x="74.5" y="88.6" transform="rotate(-90 74.5 88.6)">6</text>
<text x="77.3" y="88.6" transform="rotate(-90 77.3 88.6)">5</text>
<text x="80.1" y="88.6" transform="rotate(-90 80.1 88.6)">4</text>
<text x="82.9" y="88.6" transform="rotate(-90 82.9 88.6)">3</text>
<text x="85.7" y="88.6" transform="rotate(-90 85.7 88.6)">2</text>
<text x="88.5" y="88.6" transform="rotate(-90 88.5 88.6)">1</text>
<text x="258.8" y="86">1</text>
<text x="258.8" y="87.8">3</text>
<text x="258.8" y="89.7">5</text>
<text x="262.8" y="86">2</text>
<text x="262.8" y="87.8">4</text>
<text x="262.8" y="89.7">6</text>
<text x="75.4" y="94.3" transform="rotate(-90 75.4 94.3)">Vdd</text>
<text x="78.2" y="95" transform="rotate(-90 78.2 95)">GND</text>
<text x="81" y="95" transform="rotate(-90 81 95)">GND</text>
<text x="86.6" y="95" transform="rotate(-90 86.6 95)">GND</text>
<text x="258.8" y="91.5">7</text>
<text x="258.8" y="93.4">9</text>
<text x="258.8" y="95.3">11</text>
<text x="262" y="93.4">10</text>
<text x="262" y="95.3">12</text>
<text x="262.8" y="91.5">8</text>
<text x="70.7" y="99.9">7</text>
<text x="74.3" y="100.9">CS</text>
<text x="83.1" y="100.9">SCL/SPC</text>
<text x="83.8" y="97.6" transform="rotate(-90 83.8 97.6)">Reserved</text>
<text x="89.4" y="96.9" transform="rotate(-90 89.4 96.9)">Vdd_IO</text>
<text x="92.2" y="99.9">14</text>
<text x="112.6" y="96.2">1</text>
<text x="112.6" y="99.9">2</text>
<text x="116.3" y="97.1">NC</text>
<text x="116.3" y="100.9">GND</text>
<text x="121.6" y="99">Vout</text>
<text x="127.6" y="98.1">3</text>
<text x="127.6" y="101.8">4</text>
<text x="258.8" y="97.1">13</text>
<text x="258.8" y="99">15</text>
<text x="258.8" y="100.9">17</text>
<text x="262" y="97.1">14</text>
<text x="262" y="99">16</text>
<text x="262" y="100.9">18</text>
<text x="112.6" y="103.7">5</text>
<text x="116.3" y="104.6">GND</text>
<text x="122.2" y="102.7">Vcc</text>
<text x="258.8" y="102.7">19</text>
<text x="262" y="102.7">20</text>
<text x="74.5" y="112" transform="rotate(-90 74.5 112)">8</text>
<text x="75.4" y="108.3" transform="rotate(-90 75.4 108.3)">INT 1</text>
<text x="77.3" y="112" transform="rotate(-90 77.3 112)">9</text>
<text x="78.2" y="108.3" transform="rotate(-90 78.2 108.3)">INT 2</text>
<text x="80.1" y="112.8" transform="rotate(-90 80.1 112.8)">10</text>
<text x="81" y="108.3" transform="rotate(-90 81 108.3)">GND</text>
<text x="82.9" y="112.8" transform="rotate(-90 82.9 112.8)">11</text>
<text x="83.8" y="108.3" transform="rotate(-90 83.8 108.3)">GND</text>
<text x="85.7" y="112.8" transform="rotate(-90 85.7 112.8)">12</text>
<text x="86.6" y="108.3" transform="rotate(-90 86.6 108.3)">SDO</text>
<text x="88.5" y="112.8" transform="rotate(-90 88.5 112.8)">13</text>
<text x="89.4" y="108.3" transform="rotate(-90 89.4 108.3)">SDA/SDI</text>
<text x="89.4" y="142.8">5</text>
<text x="89.4" y="139">1</text>
<text x="93" y="143.7">RXD</text>
<text x="93" y="140">TXD</text>
<text x="117" y="140">VCCIO</text>
<text x="118.7" y="143.7">VCC</text>
<text x="124.8" y="139">4</text>
<text x="124.8" y="142.8">20</text>
<text x="89.4" y="146.5">3</text>
<text x="93" y="147.4">RTS#</text>
<text x="116.2" y="147.4">USBDM</text>
<text x="124.8" y="146.5">16</text>
<text x="88.5" y="150.2">11</text>
<text x="89.4" y="153.9">2</text>
<text x="93" y="151.2">CTS#</text>
<text x="93" y="154.9">DTR#</text>
<text x="116.8" y="151.2">USBDP</text>
<text x="124.8" y="155.8">8</text>
<text x="124.8" y="150.2">15</text>
<text x="193.7" y="155.8">3</text>
<text x="193.7" y="150.2">4</text>
<text x="197.3" y="151.2">Vout Vin</text>
<text x="200.7" y="153">Shdn</text>
<text x="206.8" y="150.2">5</text>
<text x="206.8" y="152.1">1</text>
<text x="206.8" y="155.8">2</text>
<text x="88.5" y="161.4">10</text>
<text x="89.4" y="157.7">9</text>
<text x="93" y="158.6">DSR#</text>
<text x="116.2" y="160.5">RESET#</text>
<text x="119.8" y="156.7">NC</text>
<text x="124.8" y="159.5">19</text>
<text x="197.3" y="156.7">Byp GND</text>
<text x="89.4" y="165.1">6</text>
<text x="93" y="166.1">RI#</text>
<text x="93" y="162.3">DCD#</text>
<text x="119.8" y="164.2">NC</text>
<text x="124.8" y="163.3">24</text>
<text x="88.5" y="170.7">22</text>
<text x="88.5" y="168.8">23</text>
<text x="88.5" y="172.6">13</text>
<text x="93" y="171.6">CBUS1</text>
<text x="93" y="169.8">CBUS0</text>
<text x="93" y="173.5">CBUS2</text>
<text x="117.7" y="173.5">OSCO</text>
<text x="118.3" y="169.8">OSCI</text>
<text x="124.8" y="168.8">27</text>
<text x="124.8" y="172.6">28</text>
<text x="152.7" y="172.6">1</text>
<text x="156.3" y="173.5">Vbus</text>
<text x="88.5" y="176.3">12</text>
<text x="88.5" y="174.4">14</text>
<text x="93" y="177.2">CBUS4</text>
<text x="93" y="175.4">CBUS3</text>
<text x="115.8" y="179.1">3V3OUT</text>
<text x="124.8" y="178.2">17</text>
<text x="152.7" y="174.4">2</text>
<text x="152.7" y="176.3">3</text>
<text x="152.7" y="178.2">4</text>
<text x="156.3" y="175.4">D -</text>
<text x="156.3" y="177.2">D+</text>
<text x="156.3" y="179.1">ID</text>
<text x="98.7" y="185.5" transform="rotate(-90 98.7 185.5)">26</text>
<text x="99.6" y="181" transform="rotate(-90 99.6 181)">TEST</text>
<text x="102.4" y="184.6" transform="rotate(-90 102.4 184.6)">7</text>
<text x="103.4" y="181" transform="rotate(-90 103.4 181)">GND</text>
<text x="106.2" y="185.5" transform="rotate(-90 106.2 185.5)">21</text>
<text x="107.1" y="181" transform="rotate(-90 107.1 181)">GND</text>
<text x="109.9" y="185.5" transform="rotate(-90 109.9 185.5)">18</text>
<text x="110.8" y="181" transform="rotate(-90 110.8 181)">GND</text>
<text x="113.6" y="185.5" transform="rotate(-90 113.6 185.5)">25</text>
<text x="114.6" y="181" transform="rotate(-90 114.6 181)">AGND</text>
<text x="152.7" y="183.7">6</text>
<text x="152.7" y="180">5</text>
<text x="156.3" y="181">GND</text>
<text x="204.4" y="195.9">Title</text>
<text x="204.4" y="199.6">Size: A3</text>
<text x="204.4" y="202.4">Date: 09/06/2011</text>
<text x="216.9" y="200.6">Revision:rev B</text>
<text x="217.1" y="198.7">Number:</text>
<text x="220.3" y="202.4">Time: 12:09:39</text>
<text x="234.2" y="202.4">Sheet1 of 1</text>
</g>
<g font-size="1.7" fill="#4c4c4c">
<text x="20.7" y="41.3">GND</text>
<text x="112.3" y="40.3">GND</text>
<text x="188.7" y="44">GND</text>
<text x="20.7" y="48.7">GND</text>
<text x="250.2" y="49.6">GND</text>
<text x="268.8" y="49.6">GND</text>
<text x="250.2" y="75.7">GND</text>
<text x="75.9" y="83.2">GND</text>
<text x="84.3" y="83.2">GND</text>
<text x="103" y="90.6">GND</text>
<text x="110.4" y="90.6">GND</text>
<text x="15.4" y="107.4">GND</text>
<text x="147.7" y="113">GND</text>
<text x="78.7" y="118.6">GND</text>
<text x="108.5" y="114.8">GND</text>
<text x="160.7" y="114.8">GND</text>
<text x="183.1" y="163.3">GND</text>
<text x="205.4" y="163.3">GND</text>
<text x="211" y="163.3">GND</text>
<text x="218.5" y="163.3">GND</text>
<text x="190.5" y="168.8">GND</text>
<text x="104.8" y="191.2">GND</text>
<text x="127.2" y="191.2">GND</text>
<text x="142.1" y="191.2">GND</text>
</g>
</svg>
